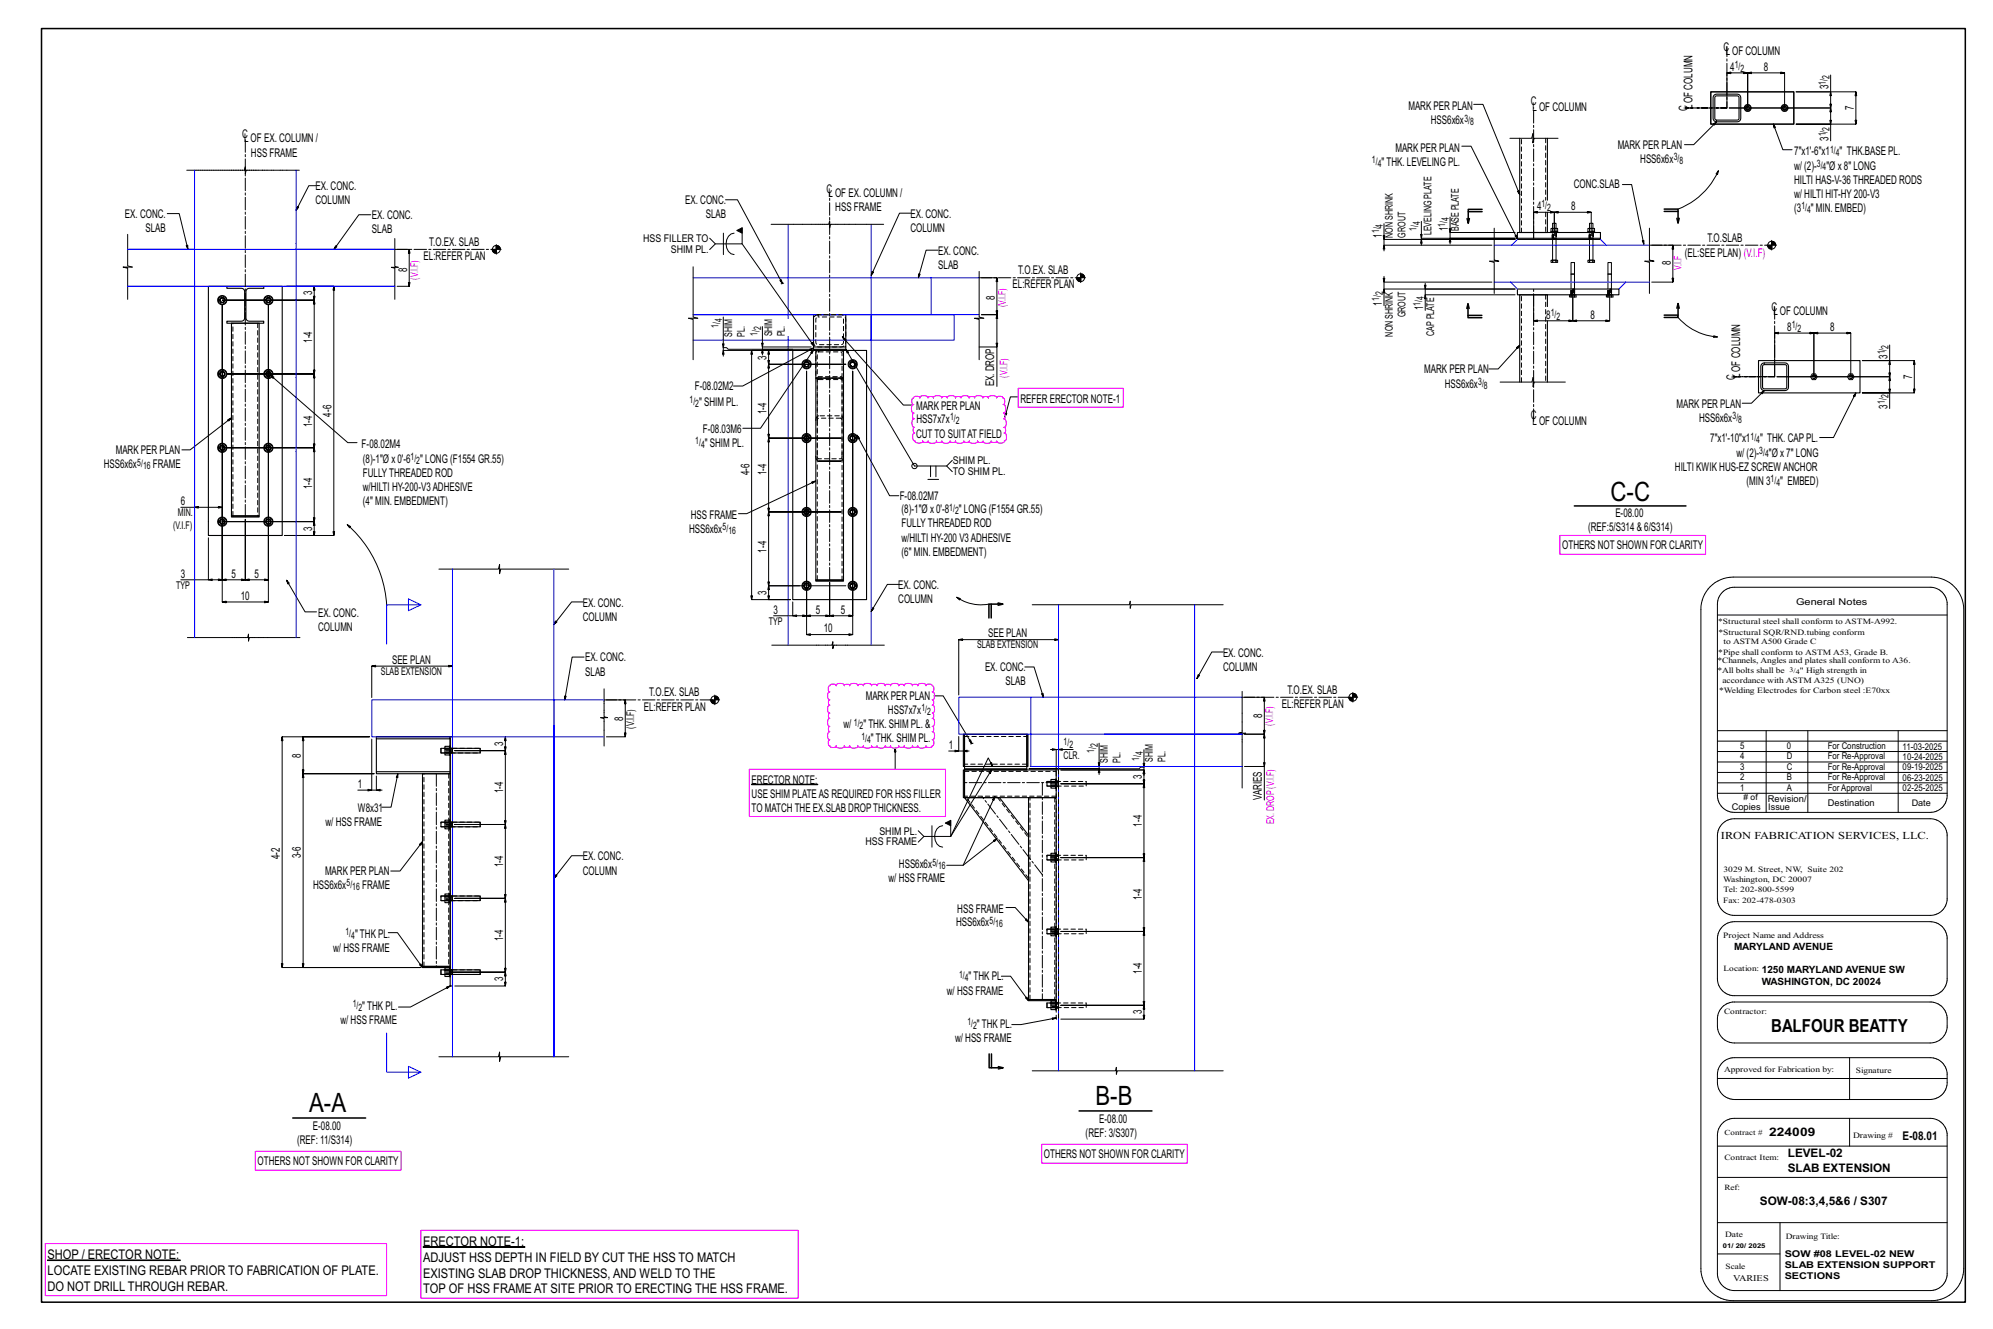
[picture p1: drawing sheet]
<svg xmlns="http://www.w3.org/2000/svg" width="914mm" height="610mm" viewBox="0 0 914 610" stroke-linecap="round" stroke-linejoin="round" font-family="sans-serif">
<path d="M345 360h30zM22 578h61zM194 572h47z" fill="#000" stroke="#000" stroke-width=".5"/>
<g fill="none" stroke="#000" stroke-width=".46">
<path d="M840 34v8h-16h27v15v-2h1l-1 2h-27h16v8M676 48h4l17 41M788 56l-11 10h-4M792 50v-17l2 1v-1h-2h10l-2 1v-1h2v17v-17h17l-2 1v-1h2v17M801 48h2v2v1h-2l-1-1zM814 57l4 12h4M818 48h2v2v1h-2l-1-1zM840 55v2zM840 42v2zM840 42v8v-2v2h-47h47v7M86 78h26l1-2v4v-2h24M671 67h4l21 43"/>
<path d="M693 63h10v-2v5l1-3h11M788 78v2h-1zM788 78a33 33 0 0 1-18 18M77 98h5l4 16M145 85h-3l-6 11M170 99h-5l-12 15M333 92h5l21 38M418 98h-5l-13 28M665 100v7h30M744 85h5l5 27M59 107v15l2 1h-5h3v14M181 109v13l2 1h-3h1v14"/>
<path d="M182 114h6l-1 2h1v-2v17l-1-1h1v1h-6M225 114h5M228 112v5M328 112l-2 2M332 107v10M337 107a5 5 0 0 0-4 5 5 5 0 0 0 4 5M341 104v8h-13l-2-3M341 112l32 47M354 103h26l1-2v3v-1h24M430 115h-5l-4 12M635 108v2zM635 112v2z"/>
<path d="M635 103v7h60h-43M635 110v5M635 112h49M652 108h1l-1 1zM652 110l1 2h-1zM652 102v7h43h-30M652 109v3M665 105h1l-1 2zM665 109l1 2h-1zM665 107v5M686 105v14l2 1h-5h3v15M712 106l3 1z"/>
<path d="M712 119v1zM712 106v-1v1M712 110v9h2v1h1v-1h-1M714 105h1v1M714 105v-3h-2v3h2v1M714 110v9M728 106l4 1zM729 119v1zM729 106v-1v1M729 105v-3h2v3h1v1M729 110v9M729 105h2v1"/>
<path d="M730 107v-10h-17h2v1l-2-1v10v-10h-9h1v1l-1-1v12M731 110v9h1v1h-1v-1h-2M757 105v14l2 1h-4h2v15M758 112h10l-1 2h1v-2v17l-1-1h1v1h-10M811 112h4M813 110v5M102 140v126h2h-2h11h-2h2v-28v28h10h-2h2v-126v136h-2h2h-21h2h-2zM131 131h22v2h1l-1-2v115v-2h1l-1 2h-22h13v-7l1 2h-1v-2h-42h42v-34l1 2h-1v-2h-42h42v-33l1 1h-1v-1h-40h40v-34l1 1h-1v-1h-42h42v-7l1 2h-1v-2h-12M318 122v23l2 1h-4l2 1v18M359 130h-1M360 130h-1M449 124v21l2 1h-4l2 1v18"/>
<path d="M450 127h7v17v-1h1l-1 1h-7h7v15M494 127h4M496 125v5M635 128v1zM635 133v1zM635 127v6M635 129h49M654 131v2zM654 135v2zM654 133h41h-60v7M654 130v5M695 135h-41v7"/>
<path d="M712 120h2M720 135h1v1h-1zM721 126h1v7M721 135h.1M721 135h1v1h1v-1h-1M721 136h1M722 135v12l1 1v-1h-1h17l-2 1v-1h2v-12M722 133v14h-2v1l2-1h-18h1v1l-1-1v-12M722 126v-6h-1v13M722 135h.1M729 120h2M737 135h1v1h-1z"/>
<path d="M738 126h1v7M738 135h.1M738 135h1v1h1v-1h-1M738 136h1M739 126v-6h-1v13M739 135h.1M331 158h1v1zM332 145v14h1l1 1h38M332 159v4M349 157h1v2zM350 150v9h22M350 159v4"/>
<path d="M373 160l-32 17h-4M386 155l28 31h5M449 159h8v18M457 157h1l-1 2zM697 158l-10 11h-4M770 146a26 26 0 0 0 18 9M786 154l2 1h-2zM867 158v7h-13h24v15v-2h1l-1 2h-24h13v7M124 172l36 31h4M332 161v1h-1zM332 161h40M350 160v2h-1z"/>
<path d="M350 160h14M362 161h-17l-1 1h1v-1v114l-1-2h1v2h18h-10v-6v1h-1l1-1h14M363 161h-10v6l-1-2h1v2h35h-35v34l-1-2h1v2h33h-33v34l-1-2h1v2h33h-33v34l-1-2h1v2h35M370 170v112l2 1v-1h-2h11l-2 1v-1h2v-15v15h10l-2 1v-1h2v-112v121h-2h2h-21h2h-2zM373 161l-24 35h-8M388 160l32 54h14l3-3M688 175h15v-2v4l1-2h14M809 179l-5 6h-5M814 173v-20h2v-1l-2 1h18h-2v-1l2 1v20v-20h17h-2v-1l2 1v20M831 171h2l1 2-1 1h-2v-1zM848 171h2l1 2-1 1h-2v-1zM867 178v2z"/>
<path d="M867 165v2zM867 165v8v-2v2h-52h52v7M106 192l-19 14h-4M393 200l15 27h4M467 182h-3l-3 9M851 180l-10 21h-6M426 220h5M427 214v5M429 214v5M434 214l3 2M83 233h19h-2v-1l2 1v4M374 221l-31 15h-4"/>
<path d="M96 247v19h-13M102 241v25h-6M159 241l2 1h-1zM159 241a54 54 0 0 1 18 36M96 266h1zM131 266l9 15h5M201 261h28v-2v4l1-2h31M268 276h-6l-8 10M364 276v6h-9M370 272v10h-6M412 268h-5l-7 12M439 274l2 1h-1z"/>
<path d="M439 274a20 20 0 0 0 15 3M474 277h44l1-1v3v-2h42M785 269a15 15 0 0 1 10-4h91a15 15 0 0 1 15 15v302a15 15 0 0 1-15 15h-91a15 15 0 0 1-15-15v-302a15 15 0 0 1 5-11zM790 272l3-2 3-1h90a8 8 0 0 1 7 7v89a8 8 0 0 1-7 8h-90a8 8 0 0 1-8-8v-88a8 8 0 0 1 2-5zM86 292h28v-1v3v-2h24M354 296h28v-2v4l1-2h23M364 282h1v1zM561 299h-5l-7 12M788 282h105M171 320v-14h1v-1l-1 1h37h-2v-1l2 1v14M268 301h-5l-4 20M277 316v13h2h-3l1 1v12"/>
<path d="M328 319v4M428 319h5l13 22M440 319v-26h46l-2 1v-1h2v31M470 306h4l5 14M570 317v19h-2h3l-1 1v24M571 320h9v17v-2v2h-9h9v15M618 320h5M621 318v4M129 338l1 2h-1v-2h41h-31v17v-2v2h33h-33v89v-2v2h54h-64zM171 339v23h-7M232 338v6l-1-1h1v1h-23h23v34l-1-2h1v2h-23h23v34l-1-2h1v2h-23h23v34l-1-2h1v2h-25h25v6l-1-1h1v1h-23M278 321h9l-1 2h1v-2v17l-1-2h1v2h-9"/>
<path d="M326 321h4M440 338v6h-5M788 335h105M788 340h105M810 335v38M829 335v38M871 335v38M173 356v6M183 355l-4 15h-4M411 343v10M438 344h2l-2 1zM440 344h5"/>
<path d="M442 344h2v1zM446 341h-1M446 341h.1M455 352l-2-4-17 36 19-31M482 344h4M483 343l2 1h-2zM485 344v9M486 344l1-1v1zM492 344h-6v9M504 350h1l-1 2zM504 353l1 1h-1zM504 341v11h-31"/>
<path d="M504 352v3M524 350h1v2zM525 353v2h-1zM525 353h-38h38l-1 2h1v-2v7l-1-2h1v2h-38h38v33l-1-1h1v1h-38h38v34l-1-1h1v1h-38h38v34l-1-2h1v2h-38h38v6l-1-1h1v1h-38M525 344v8h-2v1h-51h32M525 352v4M571 352h9v15M580 350v2zM788 350h105M788 359h105M788 345h105M788 354h105"/>
<path d="M169 362h2l-2 1zM171 362h4M173 362h1v1zM428 379v10M433 379a5 5 0 0 0-4 5 5 5 0 0 0 4 5M436 376v8h-12l-3-3M456 365l-14 32M788 364h105M790 378l2-2h4h90a8 8 0 0 1 7 7v30l-1 3a8 8 0 0 1-6 4h-90a8 8 0 0 1-8-8v-29l1-3zM194 386l-10 14h-5M268 393h-6l-8 10M424 384l-3 2"/>
<path d="M457 385l-15 12h-8M462 416h4l6 7M178 428h4l12 16M790 425l3-2h3h90a8 8 0 0 1 7 7v20v2a8 8 0 0 1-7 5h-91a8 8 0 0 1-7-8v-19l1-2zM207 452l-19 10h-5M459 448h5l8 11M485 467l-17 3h-4M790 462l2-1 3-1h91a8 8 0 0 1 7 7v4a8 8 0 0 1-7 7h-90a8 8 0 0 1-8-7v-6zM201 485h28v-2v4l1-2h31M474 491h38v-1v3l1-2h48M788 495h105M790 487l2-1 4-1h90a8 8 0 0 1 7 7v5a8 8 0 0 1-7 7h-90a8 8 0 0 1-8-7v-4a8 8 0 0 1 2-6z"/>
<path d="M849 485v19M790 515l2-1 4-1h90a8 8 0 0 1 7 7v65a8 8 0 0 1-7 7h-90a8 8 0 0 1-8-8v-63a8 8 0 0 1 2-6zM849 513v13M788 526h105M788 540h105M788 561h105M788 575h29M817 561v31"/>
<circle cx="802" cy="50" r=".8"/>
<circle cx="802" cy="50" r="1.6"/>
<circle cx="819" cy="50" r=".8"/>
<circle cx="819" cy="50" r="1.6"/>
<circle cx="228" cy="114" r="1.8"/>
<circle cx="813" cy="112" r="1.8"/>
<circle cx="496" cy="127" r="1.8"/>
<circle cx="420" cy="214" r="1.2"/>
<circle cx="621" cy="320" r="1.8"/>
<circle cx="328" cy="321" r="1.8"/>
</g>
<g fill="none" stroke="#000" stroke-width=".7">
<path d="M19 13h883v584h-883zM674 97h6M680 96h-6v6M764 96h6v6v-2M764 97h6M226 115h2M226 116h2M227 116h1M228 114h1M228 113h1M673 100l1 2v-2M769 100l1 2"/>
<path d="M811 113h2M811 114h2M812 114h1M813 112h1M813 111h1M813 112h2M494 128h2M495 129h1M496 127h1M496 126h1M496 127h2M674 139v2"/>
<path d="M770 139l-1 2M673 141l1-2v7h6M674 145h6M764 145h6M770 141v-2v7h-6M722 232h52M455 277v6M458 277h2h-6v6M460 277l-2 1M328 319h1M328 320h1M621 319h1"/>
<path d="M621 320h1M621 318h1M326 321h2M326 322h2M327 322h1M327 323h1M328 321h2M328 320h2M619 320h2M619 321h2M620 321h1M454 483v7h6"/>
<path d="M455 483v7M458 489l2 1h-2M134 513h34M495 510h34"/>
</g>
<path d="M467 178h48v9h-48zM419 182h2l1 1a2.1 2.1 0 0 1 4 0 1.4 1.4 0 0 1 2 0 2.1 2.1 0 0 1 4 0 1.5 1.5 0 0 1 3 0 2.1 2.1 0 0 1 3 0 1.5 1.5 0 0 1 3 0 2.1 2.1 0 0 1 4 0 1.4 1.4 0 0 1 2 0 2.1 2.1 0 0 1 4 0 1.4 1.4 0 0 1 2 0 2.1 2.1 0 0 1 4 0 2.1 2.1 0 0 1 3 0 2.1 2.1 0 0 1 0 3 2.2 2.2 0 0 1 0 3 1.5 1.5 0 0 1 0 3 2.2 2.2 0 0 1 1 4 1.5 1.5 0 0 1 0 3 2.3 2.3 0 0 1 0 4h-2h-1l-1-1a1.4 1.4 0 0 1-2 0 2.1 2.1 0 0 1-4 0 1.4 1.4 0 0 1-2 0 2.1 2.1 0 0 1-4 0 1.5 1.5 0 0 1-3 0 2.1 2.1 0 0 1-4 0 1.4 1.4 0 0 1-2 0 2.1 2.1 0 0 1-4 0 1.4 1.4 0 0 1-2 0 2.1 2.1 0 0 1-4 0 1.5 1.5 0 0 1-3 0 2.3 2.3 0 0 1-3 0l-1-2v-1h1a1.5 1.5 0 0 1 0-3 2.2 2.2 0 0 1 0-4 1.6 1.6 0 0 1-1-3 2.2 2.2 0 0 1 0-3 2.1 2.1 0 0 1 0-4zM716 246h67v8h-67zM381 314h2l1 1a2.1 2.1 0 0 1 3 0 1.5 1.5 0 0 1 3 0 2.1 2.1 0 0 1 4 0 1.4 1.4 0 0 1 2 0 2.1 2.1 0 0 1 4 0 1.4 1.4 0 0 1 2 0 2.1 2.1 0 0 1 4 0 1.5 1.5 0 0 1 3 0 2.1 2.1 0 0 1 3 0 1.5 1.5 0 0 1 3 0 2.1 2.1 0 0 1 4 0 1.4 1.4 0 0 1 2 0 2.1 2.1 0 0 1 4 0 2 2 0 0 1 3 0 2 2 0 0 1 0 2 2.1 2.1 0 0 1 0 4 1.4 1.4 0 0 1 0 2 2.1 2.1 0 0 1 0 4 1.5 1.5 0 0 1 0 3 2.1 2.1 0 0 1 0 3 1.5 1.5 0 0 1 0 3 2.1 2.1 0 0 1 0 3 2 2 0 0 1 0 3 2 2 0 0 1-3 0 2.1 2.1 0 0 1-4 0 1.4 1.4 0 0 1-2 0 2.1 2.1 0 0 1-4 0 1.5 1.5 0 0 1-3 0 2.1 2.1 0 0 1-3 0 1.5 1.5 0 0 1-3 0 2.1 2.1 0 0 1-4 0 1.4 1.4 0 0 1-2 0 2.1 2.1 0 0 1-4 0 1.4 1.4 0 0 1-2 0 2.1 2.1 0 0 1-4 0 1.5 1.5 0 0 1-3 0 2.1 2.1 0 0 1-3 0 2 2 0 0 1-3 0 2 2 0 0 1 0-3 2.1 2.1 0 0 1 0-3 1.5 1.5 0 0 1 0-3 2.1 2.1 0 0 1 0-3 1.5 1.5 0 0 1 0-3 2.1 2.1 0 0 1 0-4 1.4 1.4 0 0 1 0-2 2.1 2.1 0 0 1 0-4 2 2 0 0 1 0-3zM344 353h90v22h-90zM117 528h67v9h-67zM478 525h67v9h-67zM21 570h156v24h-156zM193 564h173v31h-173z" fill="none" stroke="#f0f" stroke-width=".5"/>
<g fill="none" stroke="#000" stroke-width=".5">
<path d="M785 42h38v15h-38zM786 44l2-1h9l1 1 1 1v9l-1 1-1 1h-9l-2-1v-1v-9zM787 44h11v11h-11zM697 63v44h13v-10M710 63v29M696 107h38v2h-38zM696 109v1h38v-1M96 131h8v1h7l1 1v13l-1 1h-7v1h17v-1h-7l-1-1v-13l1-1h7v-1h8v115h-33zM100 137l2-1 2 1v2l-2 1-2-1zM104 131h17M121 137l2-1 2 1v2l-2 1-2-1zM696 133h47v2h-47z"/>
<path d="M106 148h13v89h-13zM373 144h15v15h-15zM373 159v1M388 159v1M710 141v-6h-13v40M710 147v28M100 171l2-1 2 1v2l-2 1-2-1zM121 171l2-1 2 1v2l-2 1-2-1zM368 166l2-1 2 1v2l-2 1-2-1zM373 160h15v1h-15zM374 161h13v12h-13zM374 161h-10v114h34v-114h-11"/>
<path d="M374 173h13v93h-13zM390 166l1-1 2 1v2l-2 1-1-1zM807 165h46v15h-46zM808 167l1-1h10l1 1 1 1v10l-1 1h-1h-10h-1v-1v-10zM809 167h11v11h-11zM368 200l2-1 2 1v2l-2 1-2-1zM390 200l1-1 2 1v2l-2 1-1-1zM100 204l2-1 2 1v2l-2 1-2-1zM121 204l2-1 2 1v2l-2 1-2-1zM374 209l1 2 1 1M376 212h10zM387 209v2l-1 1"/>
<path d="M100 238l2-1 2 1v2l-2 1-2-1zM106 237h13h-13zM121 238l2-1 2 1v2l-2 1-2-1zM368 234l2-1 2 1v2l-2 1-2-1zM390 234l1-1 2 1v2l-2 1-1-1zM368 268l2-1 2 1v2l-2 1-2-1zM374 266h13v1h-13zM390 268l1-1 2 1v2l-2 1-1-1zM173 338h34v1h-34zM173 339v15M207 338h1v114h-1zM207 339v15"/>
<path d="M442 337h1v15h-1zM471 337h1v15h-1zM173 354h34v1h-34zM204 343h-2v2h2v1h2M206 343h-2v2h2M206 342l1 4M206 342h-2v1M206 342h1M207 343h.1M207 345h.1M208 343h12v2h-12M442 353h1v13h-1z"/>
<path d="M443 353h28h-28zM443 353h42v13h-42zM443 352v1M471 352h-28v-15h28v16M482 358h-2v3h2v1h2M484 359h-2v2h2M484 358l1 4M484 358h-2v1M484 358h1M485 358h.1M206 377h-2v2h2M206 376l1 4"/>
<path d="M206 376h-2v1h-2v2h2v1h2M206 376l1 38-1-4M207 377h.1M207 379h.1M207 377v-22h-13v88h13v-30M208 377h12v2h-12M443 366h16l13 17v21zM485 361h.1M484 392h-2v2h2M484 391l1 5M484 391h-2v1h-2v2h2v1h2M484 391l1 38-1-4"/>
<path d="M485 392h.1M485 394h.1M485 392v-25l-1-1h-12v92h13v-30M204 413v1h2M206 411h-2v2h2M206 410h-2v1h-2v2h2M206 410h1M207 411h.1M207 413h.1M208 411h12v2h-12M482 428v1h2M484 426h-2v2h2"/>
<path d="M484 425h-2v1h-2v2h2M484 425h1M485 426h.1M485 428h.1M194 443h13v1h-13zM204 445h-2v2h2v1h2M206 445h-2v2h2M206 444l1 4zM206 444h-2v1M207 445h.1M207 447h.1M208 445h12v2h-12"/>
<path d="M472 458h13v1h-13zM484 459l1 4zM484 459h-2v1M482 460h-2v2h2v1h2M484 460h-2v2h2M485 460h.1M485 462h.1"/>
<circle cx="102" cy="138" r="2.1"/>
<circle cx="102" cy="138" r="1.1"/>
<circle cx="123" cy="138" r="1.1"/>
<circle cx="123" cy="138" r="2.1"/>
<circle cx="102" cy="172" r="2.1"/>
<circle cx="102" cy="172" r="1.1"/>
<circle cx="123" cy="172" r="1.1"/>
<circle cx="123" cy="172" r="2.1"/>
<circle cx="370" cy="167" r="2.1"/>
<circle cx="370" cy="167" r="1.1"/>
<circle cx="391" cy="167" r="2.1"/>
<circle cx="391" cy="167" r="1.1"/>
<circle cx="102" cy="205" r="2.1"/>
<circle cx="102" cy="205" r="1.1"/>
<circle cx="123" cy="205" r="1.1"/>
<circle cx="123" cy="205" r="2.1"/>
<circle cx="370" cy="201" r="2.1"/>
<circle cx="370" cy="201" r="1.1"/>
<circle cx="391" cy="201" r="2.1"/>
<circle cx="391" cy="201" r="1.1"/>
<circle cx="102" cy="239" r="1.1"/>
<circle cx="102" cy="239" r="2.1"/>
<circle cx="123" cy="239" r="1.1"/>
<circle cx="123" cy="239" r="2.1"/>
<circle cx="370" cy="235" r="2.1"/>
<circle cx="370" cy="235" r="1.1"/>
<circle cx="391" cy="235" r="2.1"/>
<circle cx="391" cy="235" r="1.1"/>
<circle cx="370" cy="269" r="2.1"/>
<circle cx="370" cy="269" r="1.1"/>
<circle cx="391" cy="269" r="2.1"/>
<circle cx="391" cy="269" r="1.1"/>
</g>
<g fill="none" stroke="#00f" stroke-width=".46">
<path d="M89 78v214v-163M136 78v214M89 114h-30h122h-45M362 103v43M400 103v24h49M686 112h71M696 110l-2 2M734 110l3 2M89 131h-30h122h-45M318 127h82v17h-82h109v-17M686 129h71M693 129l3 4"/>
<path d="M746 129l-3 4M362 154v142M400 144v12v-12h38v12h-120M400 156v140M427 144h22M193 277l-6 3v-5l6 2h-16v18M254 261v224v-152M486 277v214M548 277v214M473 320v17h97h-63M473 320h-33v17h33v15h97M473 320h97"/>
<path d="M171 321h37v17h-37zM208 328v-67v224M208 338h69M208 321h69M254 321v17M177 474v18h16l-6 3v-6l6 3"/>
</g>
<path d="M123 78h-17M132 78h-43M391 103h-17M400 103h-38M123 292h-17M391 296h-17M277 338v-17M570 324v17" fill="none" stroke="#000" stroke-width=".46" stroke-dasharray="0 1"/>
<g fill="none" stroke="#000" stroke-width=".46" stroke-dasharray="2 1.4">
<path d="M788 56v-1M709 63v29M709 97v10M698 107v-44M712 106v-1M712 107h.1M712 109v-2M712 109h1v1M712 110h.1M712 109h.1M712 119h2M712 110v-3"/>
<path d="M712 105h2M712 106h2v-1M712 109l1-2M713 110v-1M713 107v2v-2M713 109h-1v-2M713 107v2M713 110h-1v-1M713 109v1M714 107v2M714 109h.1M714 106h1"/>
<path d="M714 110v-3M714 110h.1M714 109v1M729 106v-1M729 107h.1M729 109v-2M729 109h1v1M729 110h.1M729 109h.1M729 119h2M729 110v-3M729 105h2"/>
<path d="M729 106h2v-1M729 110v-1M729 107h1v2v-2M730 109h-1v-2M730 110v-1M730 107v2M730 110h-1v-1M730 109v1M731 109h.1M731 107v2M731 106h1M731 110v-3"/>
<path d="M731 110h.1M731 109v1M101 138v-1M101 138h.1M101 137h.1M101 139v-1M101 137h1M102 139h-1M102 137h.1M102 139h.1M103 137h.1M103 138v1"/>
<path d="M103 137v1M103 138h.1M122 138v-1M122 138h.1M122 137h.1M122 139v-1M123 137h.1M123 139h.1M123 137h1M124 139h-1M124 137h.1M124 138v1"/>
<path d="M124 137v1M124 138h.1M709 135v40M712 120v-1M714 120v-1M721 135v-2M721 135h1M721 126h1M721 136v-1M721 135h.1M721 133l1 2zM722 133v2"/>
<path d="M722 136v-1M722 135v-2M729 120v-1M731 120v-1M738 135v-2M738 135h1M738 126h1M738 136v-1M738 135h.1M738 133l1 2zM739 133v2M739 136v-1"/>
<path d="M739 135v-2M118 148v89M375 144a2.1 2.1 0 0 0-2 2v11a2.1 2.1 0 0 0 2 2h11a2.1 2.1 0 0 0 2-2v-11a2.1 2.1 0 0 0-2-2h-11v1l-1 1 1 12h11l1-1v-11l-12-1M101 172v-1M101 172h.1M101 171h.1M101 171l1-1M102 173h-1M102 170v1M102 173h.1M103 171h.1M103 172h.1"/>
<path d="M103 171v1M122 172v-1M122 172h.1M122 171h.1M123 171v-1M123 173h.1M123 170l1 1M124 173h-1M124 171h.1M124 172h.1M124 171v1M369 168v-1l1-1"/>
<path d="M370 166a1.3 1.3 0 0 1 1 2 1.3 1.3 0 0 1-2 0M374 173l1 1M375 173v36M375 174h.1M375 173h1M375 174h1M376 161l-2 1 1 11h12v-12h-11l-1 1v11h11v-1v-10l-10-1M376 174h10M386 173v93M386 174h1M387 174v-1M390 168v-1l1-1"/>
<path d="M391 166a1.3 1.3 0 0 1 1 2 1.3 1.3 0 0 1-2 0M698 175v-40M809 167v-1M370 200a1.3 1.3 0 0 1 1 2 1.3 1.3 0 0 1-2-1M374 193l1-2M375 193v-20M375 191h1M386 192h-10l-1 1M386 192h.1M386 193v-1M387 193v-2h-1h-10M391 200a1.3 1.3 0 0 1 1 2 1.3 1.3 0 0 1-2-1"/>
<path d="M101 205h.1M101 206v-1M101 206h.1M101 204h1M102 207l-1-1M102 204h.1M102 206v1M103 205h.1M103 206h.1M103 205v1M122 205h.1M122 206v-1"/>
<path d="M122 206h.1M123 204h.1M123 207v-1M123 204h1M124 206l-1 1M124 205h.1M124 206h.1M124 205v1M369 201v-1h1M375 209l1 1M386 209v-36h1M386 209v1h-10"/>
<path d="M390 201v-1h1M101 239h.1M101 240v-1M101 239v-1M101 238h1M102 238h.1M103 238v1M103 240h.1M103 239h.1M103 239v1M107 237v-89M122 239h.1"/>
<path d="M122 240v-1M122 239v-1M123 238h.1M123 238h1M124 238v1M124 240h.1M124 239h.1M124 239v1M369 235v-1h1M370 234a1.3 1.3 0 0 1 1 2 1.3 1.3 0 0 1-2-1M390 235v-1h1M391 234a1.3 1.3 0 0 1 1 2 1.3 1.3 0 0 1-2-1"/>
<path d="M101 240h.1M102 240h-1M102 240h.1M122 240h.1M123 240h.1M124 240h-1M369 269v-1l1-1M370 267a1.3 1.3 0 0 1 1 2 1.3 1.3 0 0 1-2 0M375 266v-73M390 269v-1l1-1M391 267a1.3 1.3 0 0 1 1 2 1.3 1.3 0 0 1-2 0M443 338h28"/>
<path d="M202 345v-2h2M204 343h3M204 344h3M204 345h-2M206 355v24M207 343h.1M207 345v-2M207 344h.1M207 345h.1M207 344v-1M207 345v-1M207 345h-3"/>
<path d="M207 344h-3M207 343h1M207 343h1l-1 1M208 345h-1M208 343h12M208 344h-1M208 344l-1 1M208 343v2M220 343v2h-12M443 354h42M471 351h-28M482 358h3"/>
<path d="M482 359h3M482 360h3M485 358h1M485 360v-1M485 359h1M485 359v-1M485 359h.1M485 353h1v114h-1zM485 358h13M485 358l1 1zM486 358v2h-1M486 360h-1"/>
<path d="M486 359v2M498 358v3h-13M204 377h3M204 378h3M204 379h-2v-2h2M206 379v64M207 377h.1M207 378v-1M207 378h.1M207 379v-1M207 379h.1M207 379v-2"/>
<path d="M207 379h-3M207 378h-3M207 377h1M207 377l1 1M207 378h1h-1M208 379h-1M208 377h12M208 378l-1 1M208 379h.1M208 377v2M220 377v2h-12M458 366l14 18"/>
<path d="M482 361h-2v-3h2M484 366v92M485 360h.1M485 361h-3M485 360h-3M485 365h-42M486 361l-1-1M482 392h3M482 393h3M482 394h-2v-2h2M485 392h1M485 393v-1l1 1"/>
<path d="M485 392h.1M485 394v-2M485 395h-3M485 394h-3M485 394v-1M485 394h.1M485 392h13M485 393h1h-1zM485 395v-1M486 395l-1-1M486 393v1h-1M486 394h-1"/>
<path d="M486 394l-1 1M486 395h.1M486 392v3M498 392v2h-13M204 411h3M204 413h-2v-2h2M207 411h.1M207 413v-2M207 411v1M207 413h.1M207 412h.1M207 413v-1"/>
<path d="M207 413h-3M207 412h-3M207 411h1M207 411h1h-1M208 413h-1M208 411h12M208 411l-1 1M208 412h-1M208 412l-1 1M208 411v2M220 411v2h-12M472 403l-29-37"/>
<path d="M482 426h3M482 427h3M482 428h-2v-2h2M485 426h1M485 427v-1M485 427h1M485 428h.1M485 428h-3M485 426h13M485 426h1zM486 426v1h-1M486 427v1h-1v-1"/>
<path d="M486 428h-1v-1M486 428h-1M486 426v2M498 426v2h-13M195 443v-88M202 447v-2h2M204 445h3M204 447h-2M207 445h.1M207 446v-1M207 446h.1M207 447v-1"/>
<path d="M207 447h.1M207 447v-2M207 447h-3M207 446h-3M207 445h1M207 445h1v1M208 447h-1M208 445h12M208 446h-1M208 446h.1M208 446v1M208 447h.1"/>
<path d="M208 445v2M220 445v2h-12M473 458v-92M482 460h3M485 460h1M480 462v-2h2M482 461h3M485 460v1l1-1M485 462h-3M485 462h-5M485 460h13M485 461h1h-1z"/>
<path d="M485 462v-1M486 462h-1M486 461v1h-1M486 462h.1M498 460v2h-13"/>
<circle cx="802" cy="50" r=".9"/>
<circle cx="802" cy="50" r="1"/>
<circle cx="819" cy="50" r=".9"/>
<circle cx="819" cy="50" r="1"/>
<circle cx="832" cy="173" r=".9"/>
<circle cx="832" cy="173" r=".8"/>
<circle cx="849" cy="173" r=".9"/>
<circle cx="849" cy="173" r=".8"/>
</g>
<g fill="none" stroke="#000" stroke-width=".46" stroke-dasharray="5.8 1 1 1">
<path d="M792 50h-19h19v-29M181 114h47M704 109v-60M757 112h56M449 127h47M795 173h19zM814 173v-32M704 193v-60M113 237v-173M381 266v-178M570 320h51M277 321h51"/>
<path d="M200 355v89M478 359v99M486 359h-44M478 401l-27-36"/>
</g>
<g fill="#000" stroke="#000" stroke-width=".46">
<path d="M338 106l3-2v3zM101 138a1.1 1.1 0 0 0 1 1 1.1 1.1 0 0 0 1-1l-1 1zM101 137h1l1 1a1.1 1.1 0 0 0-1-1 1.1 1.1 0 0 0-1 1zM122 138a1.1 1.1 0 0 0 1 1 1.1 1.1 0 0 0 1-1l-1 1zM122 137h2v1a1.1 1.1 0 0 0-1-1 1.1 1.1 0 0 0-1 1zM101 172a1.1 1.1 0 0 0 1 1 1.1 1.1 0 0 0 1-1l-1 1zM101 171h1l1 1a1.1 1.1 0 0 0-1-2 1.1 1.1 0 0 0-1 2zM122 172a1.1 1.1 0 0 0 1 1 1.1 1.1 0 0 0 1-1l-1 1zM122 171h2v1a1.1 1.1 0 0 0-1-2 1.1 1.1 0 0 0-1 2zM369 167a1.1 1.1 0 0 0 1 1 1.1 1.1 0 0 0 1-1l-1 1zM370 166h1v1a1.1 1.1 0 0 0-1-1 1.1 1.1 0 0 0-1 1zM390 167a1.1 1.1 0 0 0 1 1 1.1 1.1 0 0 0 1-1l-1 1z"/>
<path d="M391 166h1v1a1.1 1.1 0 0 0-1-1 1.1 1.1 0 0 0-1 1zM370 200h1v1a1.1 1.1 0 0 0-1-1 1.1 1.1 0 0 0-1 1zM391 200h1v1a1.1 1.1 0 0 0-1-1 1.1 1.1 0 0 0-1 1zM101 205a1.1 1.1 0 0 0 1 1 1.1 1.1 0 0 0 1-1l-1 2zM101 205l1-1 1 1a1.1 1.1 0 0 0-1-1 1.1 1.1 0 0 0-1 1zM122 205a1.1 1.1 0 0 0 1 1 1.1 1.1 0 0 0 1-1l-1 2zM122 205l2-1v1a1.1 1.1 0 0 0-1-1 1.1 1.1 0 0 0-1 1zM369 201a1.1 1.1 0 0 0 1 1 1.1 1.1 0 0 0 1-1l-1 1zM390 201a1.1 1.1 0 0 0 1 1 1.1 1.1 0 0 0 1-1l-1 1zM101 239a1.1 1.1 0 0 0 1 1 1.1 1.1 0 0 0 1-1l-1 1zM101 238h1l1 1a1.1 1.1 0 0 0-1-1 1.1 1.1 0 0 0-1 1zM122 239a1.1 1.1 0 0 0 1 1 1.1 1.1 0 0 0 1-1l-1 1z"/>
<path d="M122 238h2v1a1.1 1.1 0 0 0-1-1 1.1 1.1 0 0 0-1 1zM369 235a1.1 1.1 0 0 0 1 1 1.1 1.1 0 0 0 1-1l-1 1zM370 234h1v1a1.1 1.1 0 0 0-1-1 1.1 1.1 0 0 0-1 1zM390 235a1.1 1.1 0 0 0 1 1 1.1 1.1 0 0 0 1-1l-1 1zM391 234h1v1a1.1 1.1 0 0 0-1-1 1.1 1.1 0 0 0-1 1zM369 269a1.1 1.1 0 0 0 1 1 1.1 1.1 0 0 0 1-1l-1 1zM370 268h1v1a1.1 1.1 0 0 0-1-1 1.1 1.1 0 0 0-1 1zM390 269a1.1 1.1 0 0 0 1 1 1.1 1.1 0 0 0 1-1l-1 1zM391 268h1v1a1.1 1.1 0 0 0-1-1 1.1 1.1 0 0 0-1 1zM434 378l2-2v3z"/>
</g>
<g font-size="12.2">
<text x="739" y="230">C-C</text>
<text x="503" y="507">B-B</text>
<text x="142" y="510">A-A</text>
</g>
<text font-size="8.3" x="813" y="473">BALFOUR BEATTY</text>
<g font-size="6.1">
<text x="194" y="572">ERECTOR NOTE-1:</text>
<text x="22" y="578">SHOP / ERECTOR NOTE:</text>
<text x="194" y="579">ADJUST HSS DEPTH IN FIELD BY CUT THE HSS TO MATCH</text>
<text x="22" y="585">LOCATE EXISTING REBAR PRIOR TO FABRICATION OF PLATE.</text>
<text x="194" y="586">EXISTING SLAB DROP THICKNESS, AND WELD TO THE</text>
<text x="22" y="592">DO NOT DRILL THROUGH REBAR.</text>
<text x="194" y="593">TOP OF HSS FRAME AT SITE PRIOR TO ERECTING THE HSS FRAME.</text>
</g>
<g font-size="5.5">
<text x="791" y="23">C</text>
<text x="792" y="25">L</text>
<text x="795" y="25">OF COLUMN</text>
<text x="794" y="32">4</text>
<text x="809" y="32">8</text>
<text x="839" y="41" transform="rotate(-90 839 41)">3</text>
<text x="777" y="47" transform="rotate(-90 777 47)">OF COLUMN</text>
<text x="646" y="51">MARK PER PLAN</text>
<text x="702" y="48">C</text>
<text x="703" y="51">L</text>
<text x="706" y="51">OF COLUMN</text>
<text x="774" y="51" transform="rotate(-90 774 51)">C</text>
<text x="777" y="50" transform="rotate(-90 777 50)">L</text>
<text x="850" y="51" transform="rotate(-90 850 51)">7</text>
<text x="656" y="57">HSS6x6x</text>
<text x="111" y="63">C</text>
<text x="112" y="65">L</text>
<text x="115" y="65">OF EX. COLUMN /</text>
<text x="839" y="65" transform="rotate(-90 839 65)">3</text>
<text x="115" y="72">HSS FRAME</text>
<text x="640" y="70">MARK PER PLAN</text>
<text x="742" y="68">MARK PER PLAN</text>
<text x="823" y="71">7&quot;x1'-6&quot;x1</text>
<text x="844" y="71">&quot; THK.BASE PL.</text>
<text x="634" y="76">&quot; THK. LEVELING PL.</text>
<text x="753" y="75">HSS6x6x</text>
<text x="823" y="78">w/ (2)-</text>
<text x="838" y="78">&quot;Ø x 8&quot; LONG</text>
<text x="145" y="87">EX. CONC.</text>
<text x="379" y="88">C</text>
<text x="722" y="86">CONC.SLAB</text>
<text x="823" y="84">HILTI HAS-V-36 THREADED RODS</text>
<text x="145" y="94">COLUMN</text>
<text x="314" y="93">EX. CONC.</text>
<text x="380" y="90">L</text>
<text x="383" y="90">OF EX. COLUMN /</text>
<text x="823" y="91">w/ HILTI HIT-HY200-V3</text>
<text x="57" y="100">EX. CONC.</text>
<text x="171" y="101">EX. CONC.</text>
<text x="324" y="100">SLAB</text>
<text x="383" y="97">HSS FRAME</text>
<text x="418" y="100">EX. CONC.</text>
<text x="705" y="96">4</text>
<text x="721" y="96">8</text>
<text x="823" y="97">(3</text>
<text x="831" y="97">&quot; MIN. EMBED)</text>
<text x="67" y="107">SLAB</text>
<text x="171" y="107">SLAB</text>
<text x="418" y="106">COLUMN</text>
<text x="664" y="106" transform="rotate(-90 664 106)">1</text>
<text x="197" y="113">T.O.EX. SLAB</text>
<text x="634" y="109" transform="rotate(-90 634 109)">1</text>
<text x="783" y="111">T.O.SLAB</text>
<text x="194" y="119">EL:REFER PLAN</text>
<text x="430" y="117">EX. CONC.</text>
<text x="773" y="118">(EL:SEE PLAN) (V.I.F)</text>
<text x="187" y="125" transform="rotate(-90 187 125)">8</text>
<text x="430" y="123">SLAB</text>
<text x="467" y="126">T.O.EX. SLAB</text>
<text x="767" y="121" transform="rotate(-90 767 121)">8</text>
<text x="143" y="136" transform="rotate(-90 143 136)">3</text>
<text x="456" y="137" transform="rotate(-90 456 137)">8</text>
<text x="465" y="132">EL:REFER PLAN</text>
<text x="634" y="140" transform="rotate(-90 634 140)">1</text>
<text x="653" y="142" transform="rotate(-90 653 142)">1</text>
<text x="813" y="143">C</text>
<text x="709" y="146">8</text>
<text x="730" y="146">8</text>
<text x="814" y="144">L</text>
<text x="817" y="144">OF COLUMN</text>
<text x="820" y="152">8</text>
<text x="840" y="152">8</text>
<text x="143" y="157" transform="rotate(-90 143 157)">1-4</text>
<text x="352" y="165" transform="rotate(-90 352 165)">3</text>
<text x="866" y="165" transform="rotate(-90 866 165)">3</text>
<text x="653" y="171">MARK PER PLAN</text>
<text x="798" y="173" transform="rotate(-90 798 173)">L</text>
<text x="798" y="171" transform="rotate(-90 798 171)">OF COLUMN</text>
<text x="877" y="174" transform="rotate(-90 877 174)">7</text>
<text x="319" y="179">F-08.02M2</text>
<text x="456" y="177" transform="rotate(-90 456 177)">EX. DROP</text>
<text x="663" y="178">HSS6x6x</text>
<text x="796" y="174" transform="rotate(-90 796 174)">C</text>
<text x="468" y="185">REFER ERECTOR NOTE-1</text>
<text x="152" y="191" transform="rotate(-90 152 191)">4-6</text>
<text x="321" y="186">&quot; SHIM PL.</text>
<text x="352" y="190" transform="rotate(-90 352 190)">1-4</text>
<text x="420" y="188">MARK PER PLAN</text>
<text x="769" y="187">MARK PER PLAN</text>
<text x="866" y="187" transform="rotate(-90 866 187)">3</text>
<text x="143" y="196" transform="rotate(-90 143 196)">1-4</text>
<text x="421" y="194">HSS7x7x</text>
<text x="702" y="192">C</text>
<text x="703" y="195">LOF COLUMN</text>
<text x="780" y="194">HSS6x6x</text>
<text x="322" y="199">F-08.03M6</text>
<text x="420" y="201">CUTTO SUITAT FIELD</text>
<text x="785" y="203">7&quot;x1'-10&quot;x1</text>
<text x="808" y="203">&quot; THK. CAPPL.</text>
<text x="53" y="208">MARK PER PLAN</text>
<text x="166" y="205">F-08.02M4</text>
<text x="323" y="205">&quot; SHIM PL.</text>
<text x="797" y="209">w/ (2)-</text>
<text x="812" y="209">&quot;Ø x 7&quot; LONG</text>
<text x="48" y="215">HSS6x6x</text>
<text x="70" y="215">FRAME</text>
<text x="167" y="212">(8)-1&quot;Ø x 0'-6</text>
<text x="193" y="212">&quot; LONG (F1554 GR.55)</text>
<text x="768" y="216">HILTI KWIK HUS-EZ SCREW ANCHOR</text>
<text x="167" y="219">FULLYTHREADED ROD</text>
<text x="344" y="218" transform="rotate(-90 344 218)">4-6</text>
<text x="352" y="218" transform="rotate(-90 352 218)">1-4</text>
<text x="143" y="224" transform="rotate(-90 143 224)">1-4</text>
<text x="167" y="225">w/HILTI HY-200-V3ADHESIVE</text>
<text x="801" y="222">(MIN 3</text>
<text x="817" y="222">&quot; EMBED)</text>
<text x="83" y="232">6</text>
<text x="167" y="232">(4&quot; MIN. EMBEDMENT)</text>
<text x="413" y="229">F-08.02M7</text>
<text x="317" y="238">HSS FRAME</text>
<text x="414" y="235">(8)-1&quot;Ø x 0'-8</text>
<text x="440" y="235">&quot; LONG (F1554 GR.55)</text>
<text x="741" y="237">E-08.00</text>
<text x="143" y="243" transform="rotate(-90 143 243)">3</text>
<text x="316" y="244">HSS6x6x</text>
<text x="414" y="242">FULLYTHREADED ROD</text>
<text x="729" y="243">(REF:5/S314 &amp; 6/S314)</text>
<text x="414" y="248">w/HILTI HY-200 V3ADHESIVE</text>
<text x="717" y="252">OTHERS NOT SHOWN FOR CLARITY</text>
<text x="352" y="253" transform="rotate(-90 352 253)">1-4</text>
<text x="414" y="255">(6&quot; MIN. EMBEDMENT)</text>
<text x="83" y="265">3</text>
<text x="106" y="265">5</text>
<text x="117" y="265">5</text>
<text x="110" y="275">10</text>
<text x="352" y="273" transform="rotate(-90 352 273)">3</text>
<text x="412" y="270">EX. CONC.</text>
<text x="267" y="278">EX. CONC.</text>
<text x="355" y="281">3</text>
<text x="374" y="281">5</text>
<text x="386" y="281">5</text>
<text x="412" y="277">COLUMN</text>
<text x="146" y="283">EX. CONC.</text>
<text x="267" y="285">COLUMN</text>
<text x="146" y="289">COLUMN</text>
<text x="378" y="290">10</text>
<text x="453" y="292">SEE PLAN</text>
<text x="180" y="305">SEE PLAN</text>
<text x="269" y="303">EX. CONC.</text>
<text x="561" y="301">EX. CONC.</text>
<text x="269" y="310">SLAB</text>
<text x="452" y="308">EX. CONC.</text>
<text x="561" y="308">COLUMN</text>
<text x="461" y="314">SLAB</text>
<text x="298" y="319">T.O.EX. SLAB</text>
<text x="397" y="321">MARK PER PLAN</text>
<text x="591" y="318">T.O.EX. SLAB</text>
<text x="295" y="326">EL:REFER PLAN</text>
<text x="407" y="328">HSS7x7x</text>
<text x="579" y="329" transform="rotate(-90 579 329)">8</text>
<text x="588" y="325">EL:REFER PLAN</text>
<text x="286" y="331" transform="rotate(-90 286 331)">8</text>
<text x="387" y="334">w/</text>
<text x="396" y="334">&quot; THK. SHIM PL. &amp;</text>
<text x="400" y="341">&quot; THK. SHIM PL.</text>
<text x="138" y="347" transform="rotate(-90 138 347)">8</text>
<text x="231" y="342" transform="rotate(-90 231 342)">3</text>
<text x="435" y="343">1</text>
<text x="345" y="359">ERECTOR NOTE:</text>
<text x="524" y="357" transform="rotate(-90 524 357)">3</text>
<text x="164" y="361">1</text>
<text x="231" y="364" transform="rotate(-90 231 364)">1-4</text>
<text x="345" y="366">USE SHIM PLATEAS REQUIRED FOR HSS FILLER</text>
<text x="579" y="367" transform="rotate(-90 579 367)">VARIES</text>
<text x="164" y="372">W8x31</text>
<text x="345" y="372">TO MATCH THE EX.SLAB DROPTHICKNESS.</text>
<text x="149" y="379">w/ HSS FRAME</text>
<text x="524" y="379" transform="rotate(-90 524 379)">1-4</text>
<text x="128" y="394" transform="rotate(-90 128 394)">4-2</text>
<text x="138" y="394" transform="rotate(-90 138 394)">3-6</text>
<text x="267" y="395">EX. CONC.</text>
<text x="149" y="401">MARK PER PLAN</text>
<text x="231" y="398" transform="rotate(-90 231 398)">1-4</text>
<text x="267" y="401">COLUMN</text>
<text x="412" y="398">HSS6x6x</text>
<text x="144" y="408">HSS6x6x</text>
<text x="166" y="408">FRAME</text>
<text x="408" y="405">w/ HSS FRAME</text>
<text x="524" y="413" transform="rotate(-90 524 413)">1-4</text>
<text x="439" y="419">HSS FRAME</text>
<text x="439" y="425">HSS6x6x</text>
<text x="163" y="430">&quot; THK PL.</text>
<text x="231" y="432" transform="rotate(-90 231 432)">1-4</text>
<text x="153" y="437">w/ HSS FRAME</text>
<text x="444" y="450">&quot; THK PL.</text>
<text x="524" y="447" transform="rotate(-90 524 447)">1-4</text>
<text x="231" y="450" transform="rotate(-90 231 450)">3</text>
<text x="434" y="456">w/ HSS FRAME</text>
<text x="166" y="463">&quot; THK PL.</text>
<text x="524" y="465" transform="rotate(-90 524 465)">3</text>
<text x="156" y="470">w/ HSS FRAME</text>
<text x="448" y="471">&quot; THK PL.</text>
<text x="438" y="478">w/ HSS FRAME</text>
<text x="504" y="515">E-08.00</text>
<text x="144" y="518">E-08.00</text>
<text x="498" y="521">(REF: 3/S307)</text>
<text x="136" y="525">(REF: 11/S314)</text>
<text x="873" y="523">E-08.01</text>
<text x="479" y="531">OTHERS NOT SHOWN FOR CLARITY</text>
<text x="118" y="534">OTHERS NOT SHOWN FOR CLARITY</text>
</g>
<g font-size="5.4">
<text x="812" y="521">224009</text>
<text x="820" y="531">LEVEL-02</text>
<text x="820" y="537">SLAB EXTENSION</text>
<text x="807" y="553">SOW-08:3,4,5&amp;6 / S307</text>
</g>
<g font-size="4.9">
<text x="657" y="108" transform="rotate(-90 657 108)">LEVELING PLATE</text>
<text x="669" y="106" transform="rotate(-90 669 106)">BASE PLATE</text>
<text x="295" y="111">HSS FILLER TO</text>
<text x="639" y="109" transform="rotate(-90 639 109)">NON SHRINK</text>
<text x="645" y="109" transform="rotate(-90 645 109)">GROUT</text>
<text x="308" y="116">SHIM PL.</text>
<text x="645" y="146" transform="rotate(-90 645 146)">GROUT</text>
<text x="336" y="154" transform="rotate(-90 336 154)">SHIM</text>
<text x="342" y="154" transform="rotate(-90 342 154)">PL.</text>
<text x="354" y="154" transform="rotate(-90 354 154)">SHIM</text>
<text x="360" y="154" transform="rotate(-90 360 154)">PL.</text>
<text x="639" y="154" transform="rotate(-90 639 154)">NON SHRINK</text>
<text x="658" y="154" transform="rotate(-90 658 154)">CAPPLATE</text>
<text x="437" y="213">SHIM PL.</text>
<text x="437" y="218">TO SHIM PL.</text>
<text x="82" y="237">MIN.</text>
<text x="79" y="243">(V.I.F)</text>
<text x="81" y="270">TYP</text>
<text x="353" y="286">TYP</text>
<text x="448" y="297">SLAB EXTENSION</text>
<text x="175" y="310">SLAB EXTENSION</text>
<text x="291" y="334" transform="rotate(-90 291 334)">(V.I.F)</text>
<text x="488" y="348">CLR.</text>
<text x="508" y="350" transform="rotate(-90 508 350)">SHIM</text>
<text x="514" y="350" transform="rotate(-90 514 350)">PL.</text>
<text x="529" y="350" transform="rotate(-90 529 350)">SHIM</text>
<text x="535" y="350" transform="rotate(-90 535 350)">PL.</text>
<text x="403" y="383">SHIM PL.</text>
<text x="397" y="388">HSS FRAME</text>
<text x="790" y="385">IRON FABRICATION SERVICES, LLC.</text>
</g>
<g font-size="4.9" fill="#f0f">
<text x="772" y="124" transform="rotate(-90 772 124)">V.I.F</text>
<text x="192" y="128" transform="rotate(-90 192 128)">(V.I.F)</text>
<text x="461" y="141" transform="rotate(-90 461 141)">(V.I.F)</text>
<text x="462" y="173" transform="rotate(-90 462 173)">(V.I.F)</text>
<text x="584" y="333" transform="rotate(-90 584 333)">(V.I.F)</text>
<text x="585" y="378" transform="rotate(-90 585 378)">EX. DROP(V.I.F)</text>
</g>
<g font-size="4.7">
<text x="796" y="31">1/</text>
<text x="799" y="33">2</text>
<text x="838" y="39" transform="rotate(-90 838 39)">1/</text>
<text x="839" y="36" transform="rotate(-90 839 36)">2</text>
<text x="672" y="56">3/</text>
<text x="674" y="57">8</text>
<text x="839" y="60" transform="rotate(-90 839 60)">2</text>
<text x="838" y="63" transform="rotate(-90 838 63)">1/</text>
<text x="840" y="70">1/</text>
<text x="842" y="72">4</text>
<text x="629" y="75">1/</text>
<text x="632" y="77">4</text>
<text x="768" y="74">3/</text>
<text x="771" y="75">8</text>
<text x="834" y="77">3/</text>
<text x="836" y="78">4</text>
<text x="707" y="95">1/</text>
<text x="665" y="101" transform="rotate(-90 665 101)">4</text>
<text x="710" y="97">2</text>
<text x="826" y="96">1/</text>
<text x="829" y="98">4</text>
<text x="633" y="107" transform="rotate(-90 633 107)">1/</text>
<text x="634" y="104" transform="rotate(-90 634 104)">4</text>
<text x="650" y="106" transform="rotate(-90 650 106)">1/</text>
<text x="652" y="103" transform="rotate(-90 652 103)">4</text>
<text x="663" y="104" transform="rotate(-90 663 104)">1/</text>
<text x="634" y="136" transform="rotate(-90 634 136)">2</text>
<text x="653" y="138" transform="rotate(-90 653 138)">4</text>
<text x="633" y="138" transform="rotate(-90 633 138)">1/</text>
<text x="652" y="140" transform="rotate(-90 652 140)">1/</text>
<text x="331" y="148" transform="rotate(-90 331 148)">4</text>
<text x="711" y="145">1/</text>
<text x="714" y="147">2</text>
<text x="330" y="151" transform="rotate(-90 330 151)">1/</text>
<text x="348" y="154" transform="rotate(-90 348 154)">1/</text>
<text x="349" y="152" transform="rotate(-90 349 152)">2</text>
<text x="822" y="151">1/</text>
<text x="825" y="152">2</text>
<text x="866" y="160" transform="rotate(-90 866 160)">2</text>
<text x="865" y="163" transform="rotate(-90 865 163)">1/</text>
<text x="678" y="177">3/</text>
<text x="681" y="178">8</text>
<text x="316" y="185">1/</text>
<text x="865" y="185" transform="rotate(-90 865 185)">1/</text>
<text x="866" y="183" transform="rotate(-90 866 183)">2</text>
<text x="319" y="187">2</text>
<text x="436" y="193">1/</text>
<text x="438" y="195">2</text>
<text x="795" y="192">3/</text>
<text x="798" y="194">8</text>
<text x="319" y="204">1/</text>
<text x="803" y="202">1/</text>
<text x="806" y="203">4</text>
<text x="322" y="205">4</text>
<text x="807" y="208">3/</text>
<text x="810" y="210">4</text>
<text x="63" y="214">5/</text>
<text x="66" y="215">16</text>
<text x="188" y="211">1/</text>
<text x="191" y="213">2</text>
<text x="812" y="221">1/</text>
<text x="815" y="223">4</text>
<text x="436" y="234">1/</text>
<text x="438" y="236">2</text>
<text x="332" y="243">5/</text>
<text x="334" y="245">16</text>
<text x="423" y="326">1/</text>
<text x="425" y="328">2</text>
<text x="392" y="333">1/</text>
<text x="394" y="334">2</text>
<text x="395" y="339">1/</text>
<text x="398" y="341">4</text>
<text x="488" y="342">1/</text>
<text x="491" y="343">2</text>
<text x="502" y="345" transform="rotate(-90 502 345)">1/</text>
<text x="504" y="343" transform="rotate(-90 504 343)">2</text>
<text x="524" y="346" transform="rotate(-90 524 346)">4</text>
<text x="523" y="349" transform="rotate(-90 523 349)">1/</text>
<text x="428" y="397">5/</text>
<text x="430" y="399">16</text>
<text x="159" y="407">5/</text>
<text x="162" y="408">16</text>
<text x="454" y="424">5/</text>
<text x="457" y="425">16</text>
<text x="159" y="429">1/</text>
<text x="161" y="431">4</text>
<text x="440" y="448">1/</text>
<text x="443" y="450">4</text>
<text x="162" y="462">1/</text>
<text x="164" y="464">2</text>
<text x="444" y="470">1/</text>
<text x="446" y="472">2</text>
</g>
<g font-size="4.6">
<text x="796" y="436">MARYLAND AVENUE</text>
<text x="808" y="446">1250 MARYLAND AVENUE SW</text>
<text x="808" y="452">WASHINGTON, DC 20024</text>
</g>
<g font-size="4.3">
<text x="824" y="278">General Notes</text>
<text x="798" y="343">5</text>
<text x="820" y="344">0</text>
<text x="839" y="343">For Construction</text>
<text x="873" y="344">11-03-2025</text>
<text x="798" y="353">3</text>
<text x="798" y="348">4</text>
<text x="820" y="353">C</text>
<text x="820" y="348">D</text>
<text x="839" y="353">For Re-Approval</text>
<text x="839" y="348">For Re-Approval</text>
<text x="873" y="353">09-19-2025</text>
<text x="873" y="349">10-24-2025</text>
<text x="798" y="358">2</text>
<text x="820" y="358">B</text>
<text x="839" y="358">For Re-Approval</text>
<text x="873" y="358">06-23-2025</text>
<text x="798" y="363">1</text>
<text x="820" y="363">A</text>
<text x="839" y="363">For Approval</text>
<text x="873" y="363">02-25-2025</text>
<text x="795" y="372">Copies</text>
<text x="811" y="368">Revision/</text>
<text x="839" y="370">Destination</text>
<text x="819" y="582">SLAB EXTENSION SUPPORT</text>
<text x="819" y="576">SOW #08 LEVEL-02 NEW</text>
<text x="819" y="587">SECTIONS</text>
</g>
<g font-size="4.2">
<text x="811" y="371">Issue</text>
<text x="877" y="370">Date</text>
</g>
<text font-size="4" x="795" y="588">VARIES</text>
<text font-size="3.9" x="800" y="367"># of</text>
<g font-size="3.7">
<text x="788" y="286">*Structural steel shall conform to ASTM-A992.</text>
<text x="788" y="291">*Structural SQR/RND.tubing conform</text>
<text x="791" y="296">to ASTM A500 Grade C</text>
<text x="788" y="304">*Channels, Angles and plates shall conform to A36.</text>
<text x="788" y="300">*Pipe shall conform to ASTM A53, Grade B.</text>
<text x="788" y="309">*All bolts shall be</text>
<text x="826" y="309">&quot; High strength in</text>
<text x="790" y="313">accordance with ASTM A325 (UNO)</text>
<text x="789" y="318">*Welding Electrodes for Carbon steel :E70xx</text>
<text x="791" y="400">3029 M. Street, NW, Suite 202</text>
<text x="791" y="405">Washington, DC 20007</text>
<text x="791" y="409">Tel: 202-800-5599</text>
<text x="791" y="414">Fax: 202-478-0303</text>
<text x="791" y="430">Project Name and Address</text>
<text x="791" y="446">Location:</text>
<text x="791" y="465">Contractor:</text>
<text x="791" y="492">Approved for Fabrication by:</text>
<text x="852" y="492">Signature</text>
<text x="850" y="522">Drawing #</text>
<text x="791" y="532">Contract Item:</text>
<text x="791" y="567">Date</text>
<text x="819" y="568">Drawing Title:</text>
<text x="792" y="582">Scale</text>
</g>
<text font-size="3.6" x="791" y="546">Ref:</text>
<text font-size="3.5" x="791" y="521">Contract #</text>
<g font-size="3.2">
<text x="821" y="308">3/</text>
<text x="824" y="309">4</text>
</g>
<text font-size="3" x="791" y="572">01/ 20/ 2025</text>
</svg>
